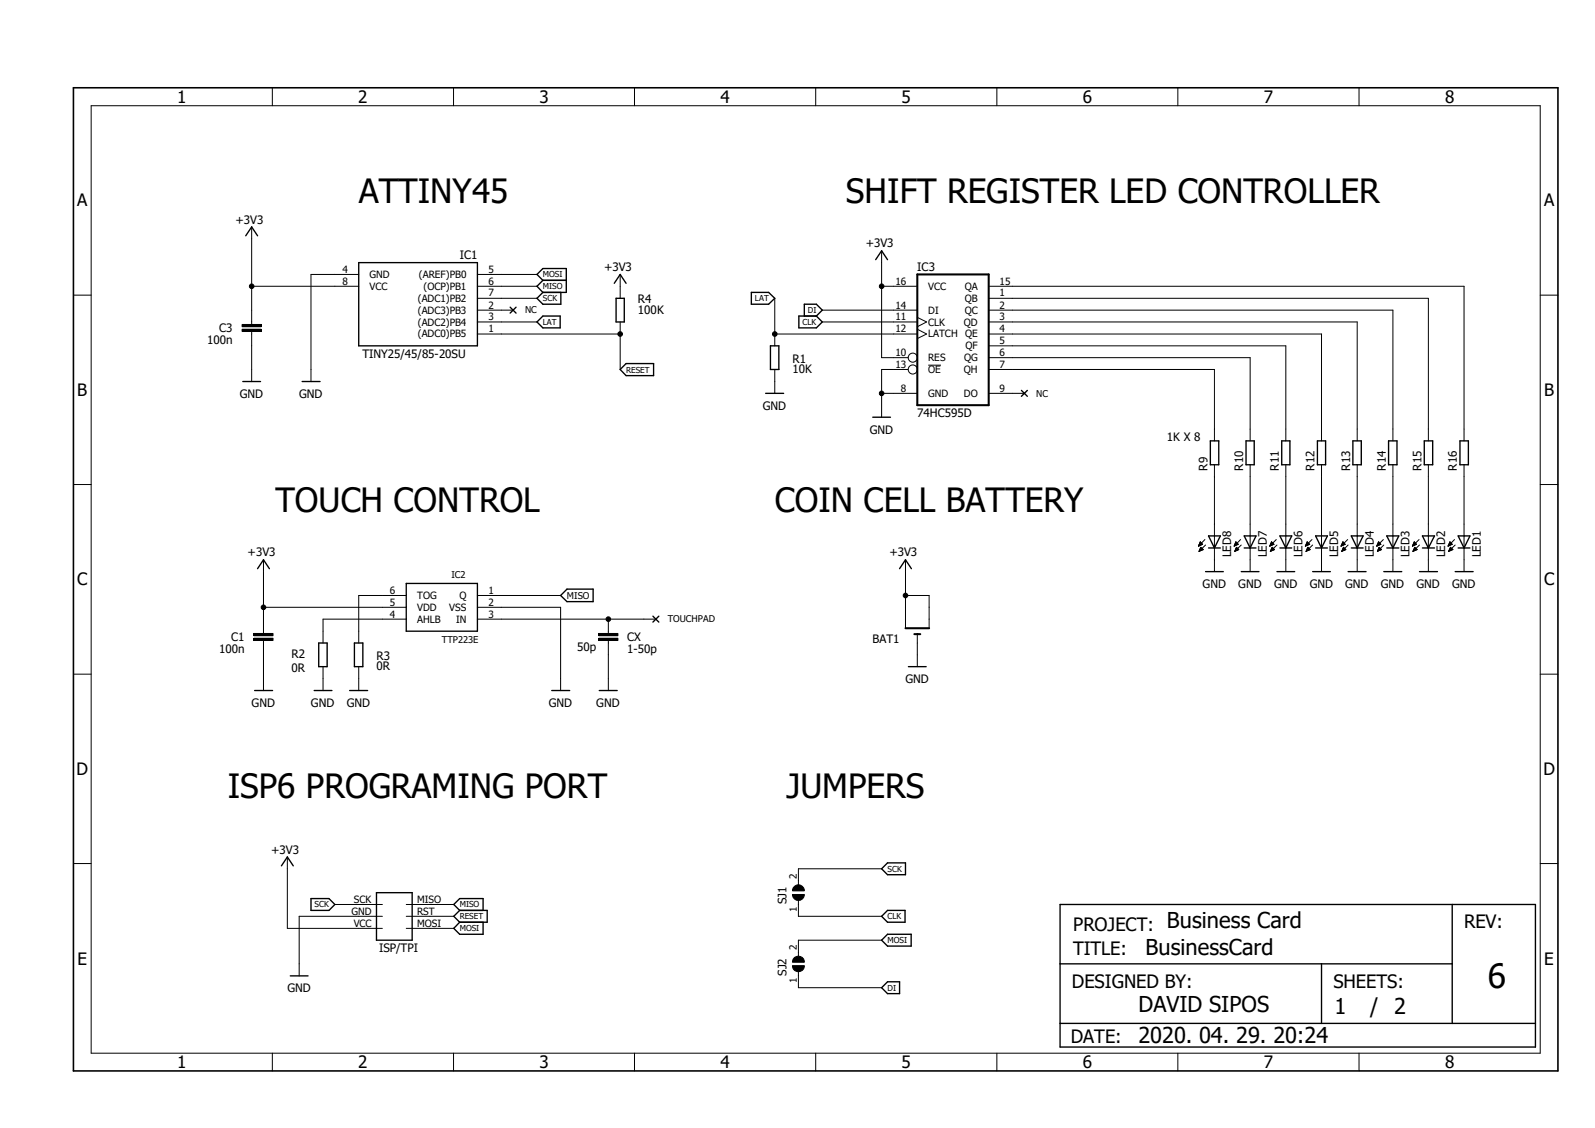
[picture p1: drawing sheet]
<svg xmlns="http://www.w3.org/2000/svg" width="297mm" height="210mm" viewBox="0 0 297 210" stroke-linecap="round" stroke-linejoin="round" font-family="sans-serif">
<g fill="none" stroke="#000" stroke-width=".19">
<path d="M17 19.7h269.8v176.4h-269.8zM50.7 16.3v3.4M84.5 16.3v3.4M118.2 16.3v3.4M151.9 16.3v3.4M185.6 16.3v3.4M219.3 16.3v3.4M253.1 16.3v3.4M13.7 54.9h3.3M46.9 42.2v18.2M46.9 53.3h19.9M66.8 51.1h-8.9v19.9"/>
<path d="M88.9 59.9h11.1M88.9 57.7h6.6M88.9 55.5h11.1M88.9 53.3h11.1M88.9 51.1h11.1M115.5 51.1v4.4M115.5 59.9v8.9M144.3 55.5v8.9M153.1 59.9h17.7M153.1 57.7h17.7M164.2 53.3h6.6M164.2 46.7v19.9h4.9"/>
<path d="M170.8 59.1l1.8 .8-1.8 .9M184.1 53.3h88.5v28.8M184.1 55.5h81.9v26.6M184.1 57.7h75.3v24.4M184.1 59.9h68.6v22.2M286.8 54.9h3.3M45.1 60.4h3.5v.4h-3.5zM45.1 61.3h3.5v.4h-3.5zM46.9 61.7v9.3M88.9 62.2h26.6M144.3 68.8v4.4M144.3 62.2h26.5"/>
<path d="M164.2 73.2h6.6M169.1 68.8h-4.9v8.9M170.8 61.3l1.8 .9-1.8 .8M172.8 68h2.4M184.1 62.2h62v19.9M184.1 64.4h55.3v17.7M184.1 66.6h48.7v15.5M184.1 68.8h42v13.3M184.1 73.2h6.7M13.7 90.2h3.3M226.1 86.5v19.9M232.8 86.5v19.9"/>
<path d="M239.4 86.5v19.9M246.1 86.5v19.9M252.7 86.5v19.9M259.4 86.5v19.9M266 86.5v19.9M272.6 86.5v19.9M286.8 90.2h3.3M47.3 117.9h3.5v.5h-3.5zM47.3 118.8h3.5v.5h-3.5zM49.1 113.1h26.5M49.1 104.2v13.7M49.1 119.3v9.3"/>
<path d="M75.6 110.9h-8.8v8.8M75.6 115.3h-15.4v4.4M88.9 110.9h15.5M88.9 113.1h15.5v15.5M88.9 115.3h33.2M111.5 117.9h3.6v.5h-3.6zM111.5 118.8h3.6v.5h-3.6zM113.3 115.3v2.6M113.3 119.3v9.3M168.6 110.9h4.4v6.1M168.6 104.2v12.8M170.8 118.1v6"/>
<path d="M223.2 101.7h.1M223.2 101.6h.2M223.2 101.5h.3M223.3 101.5h.3M223.3 101.4h.5M223.3 101.3h.6M223.3 102.7h.1M223.3 102.6h.2M223.4 101.3h.5M223.4 102.5h.2M223.4 101.2h.4M223.4 101.1h.3"/>
<path d="M223.4 102.4h.4M223.4 102.4h.6M223.4 101h.2M223.4 102.3h.6M223.5 101h.1M223.5 100.9h.1M223.5 102.2h.4M223.5 102.1h.3M223.6 102h.1M223.6 101.9h.1M223.6 101.9l.5 .4-.8 .4zM223.9 101.3l-.4-.4-.3 .8"/>
<path d="M223.9 101.3l-.7 .4M224.4 100.5l-1.2 1.2M224.5 101.5l-1.2 1.2M229.8 101.7h.1M229.8 101.6h.2M229.9 101.5h.2M229.9 101.5h.4M229.9 101.4h.6M229.9 102.7h.1M230 101.3h.5M230 102.6h.2M230 101.2h.4"/>
<path d="M230 102.5h.3M230 101.1h.4M230 102.4h.5M230 102.4h.6M230.1 101h.2M230.1 102.3h.5M230.1 101h.1M230.1 100.9h.1M230.1 102.2h.5M230.1 102.2h.4M230.1 100.9l.5 .4-.8 .4zM230.2 102.1h.3"/>
<path d="M230.2 102h.2M230.2 101.9h.1M230.3 101.9l.4 .4-.8 .4zM231 100.5l-1.2 1.2M231.1 101.5l-1.2 1.2M236.4 101.7h.1M236.5 101.6h.1M236.5 101.5h.3M236.6 101.5h.3M236.6 101.4h.5M236.6 102.7h.1M236.6 101.3h.6"/>
<path d="M236.6 102.6h.2M236.6 101.2h.5M236.6 102.5h.3M236.6 102.4h.5M236.7 101.1h.3M236.7 102.4h.6M236.7 101h.2M236.7 102.3h.6M236.7 102.2h.5M236.8 100.9h.1M236.8 102.2h.4M236.8 100.9l.4 .4-.8 .4z"/>
<path d="M236.8 102.1h.3M236.9 102h.1M236.9 101.9h.1M236.9 101.9l.4 .4-.7 .4zM237.7 100.5l-1.3 1.2M237.8 101.5l-1.2 1.2M243.1 101.7h.1M243.1 101.6h.1M243.2 101.5h.2M243.2 101.5h.4M243.2 101.4h.6M243.2 102.7h.1"/>
<path d="M243.2 101.3h.6M243.2 102.6h.2M243.3 101.2h.4M243.3 102.5h.3M243.3 102.4h.5M243.3 101.1h.3M243.3 102.4h.6M243.4 101h.2M243.4 101h.1M243.4 102.3h.5M243.4 102.2h.5M243.4 100.9h.1"/>
<path d="M243.4 102.2h.4M243.4 100.9l.5 .4-.8 .4zM243.5 102.1h.2M243.5 102h.2M243.5 101.9h.1M243.5 101.9l.5 .4-.8 .4zM244.3 100.5l-1.2 1.2M244.4 101.5l-1.2 1.2M249.7 101.7h.1M249.8 101.6h.1M249.8 101.5h.3M249.8 101.5h.4"/>
<path d="M249.9 101.4h.5M249.9 102.7h.1M249.9 101.3h.6M249.9 101.3h.5M249.9 102.6h.2M249.9 102.5h.3M249.9 101.2h.5M249.9 102.4h.5M250 101.1h.3M250 101h.2M250 102.4h.6M250 101h.1"/>
<path d="M250 102.3h.6M250 102.2h.5M250.1 100.9h.1M250.1 102.2h.3M250.1 102.1h.3M250.1 102h.2M250.1 101.9h.1M250.2 101.9l.4 .4-.7 .4zM250.5 101.3l-.4-.4-.4 .8M250.5 101.3l-.8 .4M251 100.5l-1.3 1.2M251 101.5l-1.1 1.2"/>
<path d="M256.4 101.7h.1M256.4 101.6h.1M256.4 101.5h.3M256.5 101.5h.4M256.5 101.4h.5M256.5 102.7h.1M256.5 101.3h.6M256.5 101.3h.5M256.5 102.6h.2M256.5 102.5h.4M256.6 101.2h.4M256.6 102.4h.4"/>
<path d="M256.6 101.1h.3M256.6 101h.2M256.6 102.4h.6M256.6 102.3h.6M256.7 101h.1M256.7 102.2h.4M256.7 100.9h.1M256.7 102.1h.3M256.8 102h.1M256.8 101.9h.1M256.8 101.9l.5 .4-.8 .4zM257.1 101.3l-.4-.4-.3 .8"/>
<path d="M257.1 101.3l-.7 .4M257.6 100.5l-1.2 1.2M257.7 101.5l-1.2 1.2M263 101.7h.1M263.1 101.6h.1M263.1 101.5h.3M263.1 101.5h.4M263.1 101.4h.6M263.1 101.3h.7M263.1 102.7h.1M263.1 102.6h.3M263.2 101.3h.5"/>
<path d="M263.2 102.5h.3M263.2 101.2h.4M263.2 101.1h.4M263.2 102.4h.5M263.3 101h.2M263.3 102.4h.5M263.3 102.3h.6M263.3 101h.1M263.3 102.2h.5M263.4 100.9h.1M263.4 102.2h.3M263.4 102.1h.3"/>
<path d="M263.4 102h.2M263.4 101.9h.1M263.4 101.9l.5 .4-.8 .4zM263.8 101.3l-.4-.4-.4 .8M263.8 101.3l-.8 .4M264.2 100.5l-1.2 1.2M264.3 101.5l-1.2 1.2M269.7 101.7h.1M269.7 101.6h.1M269.7 101.5h.3M269.7 101.5h.4M269.8 101.4h.5"/>
<path d="M269.8 101.3h.6M269.8 102.7h.1M269.8 102.6h.2M269.8 101.3h.5M269.8 102.5h.3M269.9 101.2h.4M269.9 101.1h.3M269.9 102.4h.4M269.9 102.4h.6M269.9 101h.2M269.9 102.3h.6M270 101h.1"/>
<path d="M270 100.9h.1M270 102.2h.4M270 102.2h.3M270 102.1h.3M270 102h.2M270.1 101.9l.5 .4-.9 .4zM270.1 101.9h.1M270.4 101.3l-.4-.4-.3 .8M270.4 101.3l-.7 .4M270.8 100.5l-1.1 1.2M271 101.5l-1.3 1.2M13.7 125.5h3.3"/>
<path d="M60.2 124.1v4.5M66.8 124.1v4.5M286.8 125.5h3.3M53.5 159.6v13.2h17.7M13.7 160.8h3.3M62.4 168.4h8.8M71.2 170.6h-15.5v11.1M75.6 168.4h8.9M75.6 170.6h8.9M75.6 172.8h8.9M147.6 166.5h2.2a1.1 1.1 0 0 1-1.1 1.1 1.1 1.1 0 0 1-1.1-1.1zM147.6 179.8h2.2a1.1 1.1 0 0 1-1.1 1.1 1.1 1.1 0 0 1-1.1-1.1z"/>
<path d="M148 165a1.09 1.09 0 0 1 1.1-.2 1.09 1.09 0 0 1 .7 1.1h-2.2l.1-.6zM148 178.3a1.12 1.12 0 0 1 1.1-.2 1.12 1.12 0 0 1 .7 1.1h-2.2l.1-.6zM148.7 167.6v3h15.5M164.2 161.8h-15.5v3M164.2 175h-15.5v3M286.8 160.8h3.3M50.7 196.1v3.3M84.5 196.1v3.3M118.2 196.1v3.3M148.7 180.9v3h15.5M151.9 196.1v3.3M185.6 196.1v3.3"/>
<path d="M219.3 196.1v3.3M253.1 196.1v3.3"/>
<circle cx="46.9" cy="53.3" r=".43"/>
<circle cx="164.2" cy="53.3" r=".43"/>
<circle cx="115.5" cy="62.2" r=".43"/>
<circle cx="144.3" cy="62.2" r=".43"/>
<circle cx="164.2" cy="73.2" r=".43"/>
<circle cx="170" cy="66.6" r=".85"/>
<circle cx="170" cy="68.8" r=".85"/>
<circle cx="49.1" cy="113.1" r=".43"/>
<circle cx="113.3" cy="115.3" r=".43"/>
<circle cx="168.6" cy="110.9" r=".43"/>
</g>
<g fill="none" stroke="#000" stroke-width=".25">
<path d="M45.8 43.9l1.1-1.7 1.1 1.7M66.8 48.9h22.1v15.5h-22.1zM95 57.2l1.1 1.1M96.1 57.2l-1.1 1.1M101.1 54.4l-1.1 1.1 1.1 1.1h3.3v-2.2M101.1 52.2l-1.1-1.1 1.1-1.1h4.4v4.4h-4.4M101.1 52.2h4.4M101.1 52.2l-1.1 1.1 1.1 1.1M101.1 58.8h3.2v2.2h-3.2l-1.1-1.1zM114.4 52.7l1.1-1.6 1.1 1.6M114.7 55.5h1.5v4.4h-1.5zM139.9 54.4h3.2l1.2 1.1-1.2 1.1h-3.2z"/>
<path d="M148.8 58.8h3.2l1.1 1.1-1.1 1.1h-3.2zM149.8 58.8v-2.2h2.2l1.1 1.1-1.1 1.1M163.1 48.3l1.1-1.6 1.1 1.6M45.2 71h3.3M56.3 71h3.3M115.5 68.8l1.1-1.1h5.1v2.2h-5.1zM142.6 73.2h3.3M143.5 64.4h1.5v4.4h-1.5zM162.5 77.7h3.3M190.2 72.7l1.1 1.1M191.3 72.7l-1.1 1.1M225 99.8h2.2l-1.1 2.2z"/>
<path d="M225.4 82.1h1.5v4.4h-1.5zM231.7 99.8h2.2l-1.1 2.2zM232 82.1h1.6v4.4h-1.6zM238.3 99.8h2.2l-1.1 2.2zM238.7 82.1h1.5v4.4h-1.5zM245 99.8h2.2l-1.1 2.2zM245.3 82.1h1.5v4.4h-1.5zM251.6 99.8h2.2l-1.1 2.2zM251.9 82.1h1.6v4.4h-1.6zM258.2 99.8h2.3l-1.1 2.2zM258.6 82.1h1.5v4.4h-1.5zM264.9 99.8h2.2l-1.1 2.2z"/>
<path d="M265.2 82.1h1.6v4.4h-1.6zM271.5 99.8h2.2l-1.1 2.2zM271.9 82.1h1.5v4.4h-1.5zM48 105.9l1.1-1.7 1.1 1.7M59.4 119.7h1.5v4.4h-1.5zM66 119.7h1.6v4.4h-1.6zM75.6 108.6h13.3v8.9h-13.3zM105.6 109.7h4.8v2.3h-4.8l-1.2-1.1zM121.6 114.7l1.1 1.1M122.7 114.7l-1.1 1.1M167.5 105.9l1.1-1.7 1.1 1.7M224.5 106.4h3.3"/>
<path d="M225 102h2.2M231.1 106.4h3.3M231.7 102h2.2M237.8 106.4h3.3M238.3 102h2.2M244.4 106.4h3.3M245 102h2.2M251 106.4h3.4M251.6 102h2.2M257.7 106.4h3.3M258.2 102h2.3M264.3 106.4h3.4"/>
<path d="M264.9 102h2.2M271 106.4h3.3M271.5 102h2.2M47.4 128.6h3.4M58.5 128.6h3.3M65.1 128.6h3.4M102.7 128.6h3.4M111.6 128.6h3.3M169.2 124.1h3.3M52.4 161.2l1.1-1.6 1.1 1.6M57.9 167.3h3.4l1.1 1.1-1.1 1.1h-3.4zM70.1 166.2h6.7v8.8h-6.7z"/>
<path d="M85.6 169.5h5.1v2.2h-5.1M85.6 169.5l-1.1-1.1 1.1-1.1h4.4v2.2M85.6 171.7l-1.1 1.1 1.1 1.1h4.4v-2.2M85.6 169.5l-1.1 1.1 1.1 1.1M164.2 170.6l1.1-1.1h3.2v2.2h-3.2zM164.2 161.8l1.1-1.1h3.3v2.2h-3.3zM164.2 175l1.1-1.1h4.4v2.2h-4.4zM197.4 168.4h88.5v26.5h-88.5zM197.4 179.5h73M246.1 179.5v11M270.4 168.4v22.1M54.1 181.7h3.3"/>
<path d="M164.2 183.9l1.1-1.1h2.2v2.2h-2.2zM197.4 190.5h88.5"/>
</g>
<path d="M45.1 60.6h3.5M45.1 61.5h3.5M47.3 118.2h3.5M47.3 119h3.5M111.5 118.2h3.6M111.5 119h3.6" fill="none" stroke="#000" stroke-width=".42"/>
<path d="M170.8 51.1h13.3v24.3h-13.3zM168.6 117h4.4M170.3 118.1h1.1" fill="none" stroke="#000" stroke-width=".38"/>
<g fill="#000">
<path d="M148 165a1.09 1.09 0 0 1 1.1-.2 1.09 1.09 0 0 1 .7 1.1h-2.2l.1-.6z" fill-rule="evenodd"/>
<path d="M147.6 166.5h2.2a1.1 1.1 0 0 1-1.1 1.1 1.1 1.1 0 0 1-1.1-1.1z" fill-rule="evenodd"/>
<path d="M148 178.3a1.12 1.12 0 0 1 1.1-.2 1.12 1.12 0 0 1 .7 1.1h-2.2l.1-.6z" fill-rule="evenodd"/>
<path d="M147.6 179.8h2.2a1.1 1.1 0 0 1-1.1 1.1 1.1 1.1 0 0 1-1.1-1.1z" fill-rule="evenodd"/>
<circle cx="46.9" cy="53.3" r=".43"/>
<circle cx="164.2" cy="53.3" r=".43"/>
<circle cx="115.5" cy="62.2" r=".43"/>
<circle cx="144.3" cy="62.2" r=".43"/>
<circle cx="164.2" cy="73.2" r=".43"/>
<circle cx="49.1" cy="113.1" r=".43"/>
<circle cx="113.3" cy="115.3" r=".43"/>
<circle cx="168.6" cy="110.9" r=".43"/>
</g>
<path d="M13.7 16.3h276.4v183.1h-276.4z" fill="none" stroke="#000" stroke-width=".3"/>
<g font-size="6.2">
<text x="66.8" y="37.8">ATTINY45</text>
<text x="157.5" y="37.8">SHIFT REGISTER LED CONTROLLER</text>
<text x="51.3" y="95.4">TOUCH CONTROL</text>
<text x="144.3" y="95.4">COIN CELL BATTERY</text>
<text x="42.4" y="148.5">ISP6 PROGRAMING PORT</text>
<text x="146.5" y="148.5">JUMPERS</text>
<text x="277.1" y="183.9">6</text>
</g>
<g font-size="4.1">
<text x="217.3" y="172.8">Business Card</text>
<text x="213.3" y="177.7">BusinessCard</text>
<text x="212" y="188.3">DAVID SIPOS</text>
<text x="248.5" y="188.8">1</text>
<text x="255.1" y="188.8">/</text>
<text x="259.6" y="188.8">2</text>
<text x="212" y="194.1">2020. 04. 29. 20:24</text>
</g>
<g font-size="3.4">
<text x="199.8" y="173.3">PROJECT:</text>
<text x="272.6" y="172.8">REV:</text>
<text x="199.8" y="177.7">TITLE:</text>
<text x="199.6" y="183.9">DESIGNED BY:</text>
<text x="248.3" y="183.9">SHEETS:</text>
<text x="199.4" y="194.1">DATE:</text>
</g>
<g font-size="3.2">
<text x="33" y="19.2">1</text>
<text x="66.7" y="19.2">2</text>
<text x="100.5" y="19.2">3</text>
<text x="134.2" y="19.2">4</text>
<text x="167.9" y="19.2">5</text>
<text x="201.6" y="19.2">6</text>
<text x="235.4" y="19.2">7</text>
<text x="269.1" y="19.2">8</text>
<text x="14.4" y="38.4">A</text>
<text x="287.5" y="38.4">A</text>
<text x="14.4" y="73.7">B</text>
<text x="287.5" y="73.7">B</text>
<text x="14.4" y="109">C</text>
<text x="287.5" y="109">C</text>
<text x="14.3" y="144.3">D</text>
<text x="287.4" y="144.3">D</text>
<text x="14.4" y="179.6">E</text>
<text x="287.6" y="179.6">E</text>
<text x="33" y="198.9">1</text>
<text x="66.7" y="198.9">2</text>
<text x="100.5" y="198.9">3</text>
<text x="134.2" y="198.9">4</text>
<text x="167.9" y="198.9">5</text>
<text x="201.6" y="198.9">6</text>
<text x="235.4" y="198.9">7</text>
<text x="269.1" y="198.9">8</text>
</g>
<g font-size="2.2">
<text x="43.9" y="41.6">+3V3</text>
<text x="161.2" y="46">+3V3</text>
<text x="85.6" y="48.2">IC1</text>
<text x="112.5" y="50.5">+3V3</text>
<text x="170.8" y="50.5">IC3</text>
<text x="118.8" y="58.4">100K</text>
<text x="118.8" y="56.4">R4</text>
<text x="38.6" y="64.1">100n</text>
<text x="40.8" y="61.8">C3</text>
<text x="67.5" y="66.6">TINY25/45/85-20SU</text>
<text x="147.6" y="69.5">10K</text>
<text x="147.6" y="67.5">R1</text>
<text x="44.7" y="74.1">GND</text>
<text x="55.7" y="74.1">GND</text>
<text x="142" y="76.3">GND</text>
<text x="170.8" y="77.7">74HC595D</text>
<text x="162" y="80.8">GND</text>
<text x="217.3" y="82.1">1K X 8</text>
<text x="224.8" y="87.6" transform="rotate(-90 224.8 87.6)">R9</text>
<text x="231.5" y="87.6" transform="rotate(-90 231.5 87.6)">R10</text>
<text x="238.1" y="87.6" transform="rotate(-90 238.1 87.6)">R11</text>
<text x="244.8" y="87.6" transform="rotate(-90 244.8 87.6)">R12</text>
<text x="251.4" y="87.6" transform="rotate(-90 251.4 87.6)">R13</text>
<text x="258.1" y="87.6" transform="rotate(-90 258.1 87.6)">R14</text>
<text x="264.7" y="87.6" transform="rotate(-90 264.7 87.6)">R15</text>
<text x="271.3" y="87.6" transform="rotate(-90 271.3 87.6)">R16</text>
<text x="46.1" y="103.6">+3V3</text>
<text x="165.6" y="103.6">+3V3</text>
<text x="229.2" y="103.8" transform="rotate(-90 229.2 103.8)">LED8</text>
<text x="235.9" y="103.8" transform="rotate(-90 235.9 103.8)">LED7</text>
<text x="242.5" y="103.8" transform="rotate(-90 242.5 103.8)">LED6</text>
<text x="249.2" y="103.8" transform="rotate(-90 249.2 103.8)">LED5</text>
<text x="255.8" y="103.8" transform="rotate(-90 255.8 103.8)">LED4</text>
<text x="262.5" y="103.8" transform="rotate(-90 262.5 103.8)">LED3</text>
<text x="269.1" y="103.8" transform="rotate(-90 269.1 103.8)">LED2</text>
<text x="275.8" y="103.8" transform="rotate(-90 275.8 103.8)">LED1</text>
<text x="223.9" y="109.5">GND</text>
<text x="230.6" y="109.5">GND</text>
<text x="237.2" y="109.5">GND</text>
<text x="243.9" y="109.5">GND</text>
<text x="250.5" y="109.5">GND</text>
<text x="257.1" y="109.5">GND</text>
<text x="263.8" y="109.5">GND</text>
<text x="270.4" y="109.5">GND</text>
<text x="43.1" y="119.4">C1</text>
<text x="116.8" y="119.4">CX</text>
<text x="162.5" y="119.6">BAT1</text>
<text x="40.8" y="121.6">100n</text>
<text x="54.3" y="125.1">0R</text>
<text x="54.3" y="122.6">R2</text>
<text x="70.1" y="124.8">0R</text>
<text x="70.1" y="122.9">R3</text>
<text x="107.5" y="121.3">50p</text>
<text x="116.8" y="121.6">1-50p</text>
<text x="46.9" y="131.7">GND</text>
<text x="57.9" y="131.7">GND</text>
<text x="64.6" y="131.7">GND</text>
<text x="102.2" y="131.7">GND</text>
<text x="111" y="131.7">GND</text>
<text x="168.6" y="127.3">GND</text>
<text x="50.5" y="158.9">+3V3</text>
<text x="146.5" y="168.4" transform="rotate(-90 146.5 168.4)">SJ1</text>
<text x="70.6" y="177.2">ISP/TPI</text>
<text x="53.5" y="184.8">GND</text>
<text x="146.5" y="181.7" transform="rotate(-90 146.5 181.7)">SJ2</text>
</g>
<g font-size="1.9">
<text x="63.8" y="53">8</text>
<text x="63.8" y="50.8">4</text>
<text x="68.8" y="54">VCC</text>
<text x="68.8" y="51.8">GND</text>
<text x="78" y="51.8">(AREF)PB0</text>
<text x="78.9" y="54">(OCP)PB1</text>
<text x="91" y="53">6</text>
<text x="91" y="50.8">5</text>
<text x="166.8" y="53">16</text>
<text x="172.8" y="54">VCC</text>
<text x="179.7" y="54">QA</text>
<text x="186.1" y="53">15</text>
<text x="77.8" y="58.4">(ADC3)PB3</text>
<text x="77.8" y="56.2">(ADC1)PB2</text>
<text x="91" y="59.6">3</text>
<text x="91" y="57.4">2</text>
<text x="91" y="55.2">7</text>
<text x="166.8" y="59.6">11</text>
<text x="166.8" y="57.4">14</text>
<text x="172.8" y="58.4">DI</text>
<text x="179.7" y="56.2">QB</text>
<text x="179.7" y="58.4">QC</text>
<text x="186.1" y="55.2">1</text>
<text x="186.1" y="57.4">2</text>
<text x="186.1" y="59.6">3</text>
<text x="77.8" y="60.6">(ADC2)PB4</text>
<text x="77.8" y="62.8">(ADC0)PB5</text>
<text x="91" y="61.8">1</text>
<text x="166.8" y="61.8">12</text>
<text x="172.8" y="60.6">CLK</text>
<text x="172.8" y="62.8">LATCH</text>
<text x="179.5" y="60.6">QD</text>
<text x="179.7" y="62.8">QE</text>
<text x="179.8" y="65">QF</text>
<text x="186.1" y="61.8">4</text>
<text x="186.1" y="64.1">5</text>
<text x="166.8" y="66.3">10</text>
<text x="166.8" y="68.5">13</text>
<text x="172.8" y="67.3">RES</text>
<text x="172.8" y="69.5">OE</text>
<text x="179.5" y="69.5">QH</text>
<text x="179.5" y="67.2">QG</text>
<text x="186.1" y="66.3">6</text>
<text x="186.1" y="68.5">7</text>
<text x="167.8" y="72.9">8</text>
<text x="172.8" y="73.9">GND</text>
<text x="179.5" y="73.9">DO</text>
<text x="186.1" y="72.9">9</text>
<text x="72.6" y="110.5">6</text>
<text x="72.6" y="112.8">5</text>
<text x="77.7" y="111.5">TOG</text>
<text x="77.7" y="113.7">VDD</text>
<text x="83.7" y="113.7">VSS</text>
<text x="85.6" y="111.5">Q</text>
<text x="91" y="110.5">1</text>
<text x="91" y="112.8">2</text>
<text x="72.6" y="115">4</text>
<text x="77.7" y="116">AHLB</text>
<text x="85" y="116">IN</text>
<text x="91" y="115">3</text>
<text x="148.4" y="163.7" transform="rotate(-90 148.4 163.7)">2</text>
<text x="65.4" y="170.3">GND</text>
<text x="65.9" y="172.5">VCC</text>
<text x="65.9" y="168.1">SCK</text>
<text x="77.7" y="168.1">MISO</text>
<text x="77.7" y="170.3">RST</text>
<text x="77.7" y="172.5">MOSI</text>
<text x="148.4" y="169.7" transform="rotate(-90 148.4 169.7)">1</text>
<text x="148.4" y="177" transform="rotate(-90 148.4 177)">2</text>
<text x="148.4" y="183" transform="rotate(-90 148.4 183)">1</text>
</g>
<g font-size="1.7">
<text x="97.8" y="58.3">NC</text>
<text x="193" y="73.8">NC</text>
<text x="84.1" y="107.7">IC2</text>
<text x="105.6" y="111.5">MISO</text>
<text x="82.3" y="119.7">TTP223E</text>
<text x="124.3" y="115.9">TOUCHPAD</text>
</g>
<g font-size="1.5">
<text x="101.1" y="51.6">MOSI</text>
<text x="101.1" y="53.9">MISO</text>
<text x="101.1" y="56.1">SCK</text>
<text x="140.6" y="56.1">LAT</text>
<text x="150.5" y="58.3">DI</text>
<text x="101.1" y="60.5">LAT</text>
<text x="149.4" y="60.5">CLK</text>
<text x="116.6" y="69.4">RESET</text>
<text x="165.3" y="162.3">SCK</text>
<text x="58.6" y="169">SCK</text>
<text x="85.6" y="173.4">MOSI</text>
<text x="85.6" y="171.2">RESET</text>
<text x="85.6" y="169">MISO</text>
<text x="165.3" y="171.2">CLK</text>
<text x="165.3" y="175.6">MOSI</text>
<text x="165.3" y="184.4">DI</text>
</g>
</svg>
